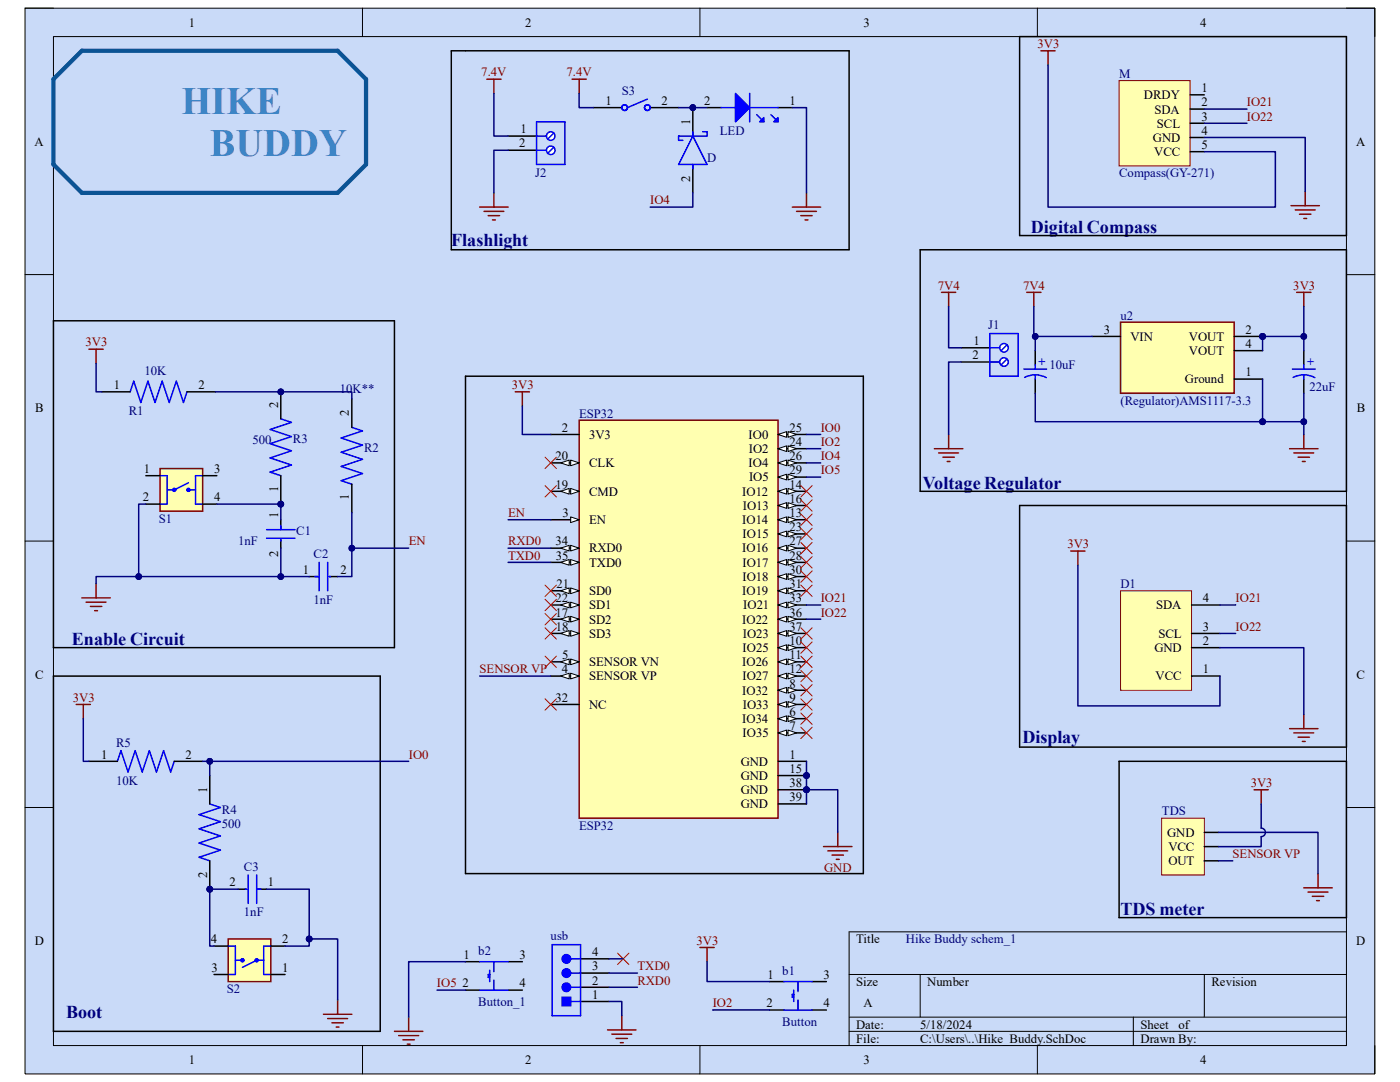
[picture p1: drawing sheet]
<svg xmlns="http://www.w3.org/2000/svg" width="279mm" height="216mm" viewBox="0 0 279 216" stroke-linecap="round" stroke-linejoin="round" font-family="sans-serif">
<path d="M5 1.6h269.4v212.7h-269.4z" fill-rule="evenodd" fill="#c9daf8"/>
<path d="M5 1.6h269.4v212.7h-269.4z" fill="none" stroke="#000" stroke-width=".2"/>
<path d="M10.7 7.3h258v201.3h-258z" fill-rule="evenodd" fill="#c9daf8"/>
<g fill="none" stroke="#000" stroke-width=".2">
<path d="M5 1.6h5.7M10.7 7.3h258v201.3h-258zM72.3 1.6v5.7M139.7 1.6v5.7M207 1.6v5.7M268.7 1.6h5.7v5.7M5 54.8h5.7M268.7 54.8h5.7M5 108h5.7M268.7 108h5.7M5 161.1h5.7M268.7 161.1h5.7"/>
<path d="M169.5 194.4h99.2M183.6 194.4v8.6M240.3 194.4v8.6M268.7 185.9h-99.2v22.7M72.3 208.6v5.7M139.7 208.6v5.7M169.5 203h99.2M169.5 205.8h99.2M207 208.6v5.7M226.2 203v5.6M274.4 208.6v5.7"/>
</g>
<path d="M141.1 21.5h2.8M155.3 21.5h2.8" fill="none" stroke="#000" stroke-width=".3"/>
<path d="M149.6 18.6v5.7M143.9 21.5h2.9M149.6 21.5h5.7" fill="none" stroke="#00f" stroke-width=".3"/>
<path d="M146.8 18.6l2.8 2.9-2.8 2.8z" fill="#00f"/>
<path d="M146.8 18.6l2.8 2.9-2.8 2.8zM151 22.9l1.4 1.4M153.9 22.9l1.4 1.4" fill="none" stroke="#00f" stroke-width=".3"/>
<path d="M152.4 23.5v.8h-.8z" fill="#00f"/>
<path d="M152.4 23.5v.8h-.8z" fill="none" stroke="#00f" stroke-width=".3"/>
<path d="M155.3 23.5v.8h-.9z" fill="#00f"/>
<path d="M155.3 23.5v.8h-.9zM156.4 195.9h5.7M158.4 197.6v2.2M158.4 198.4h-.3v.6h.3M159.3 195.9v1.9M159.3 199.5v2M156.4 201.5h5.7" fill="none" stroke="#00f" stroke-width=".3"/>
<path d="M153.6 195.9h2.8M162.1 195.9h2.8M153.6 201.5h2.8M162.1 201.5h2.8" fill="none" stroke="#000" stroke-width=".3"/>
<path d="M223.6 117.9h14.2v19.8h-14.2z" fill-rule="evenodd" fill="#ffffb0"/>
<path d="M223.6 117.9h14.2v19.8h-14.2z" fill="none" stroke="#800000" stroke-width=".2"/>
<path d="M237.8 134.9h5.7M237.8 126.4h5.7M237.8 120.7h5.7M237.8 129.2h5.7" fill="none" stroke="#000" stroke-width=".3"/>
<path d="M223.3 16.1h14.2v17h-14.2z" fill-rule="evenodd" fill="#ffffb0"/>
<path d="M223.3 16.1h14.2v17h-14.2z" fill="none" stroke="#800000" stroke-width=".2"/>
<path d="M237.5 18.9h2.8M237.5 21.8h2.8M237.5 24.6h2.8M237.5 27.4h2.8M237.5 30.3h2.8M92.9 191.9h2.8M92.9 197.6h2.8M101.4 191.9h2.8M101.4 197.6h2.8" fill="none" stroke="#000" stroke-width=".3"/>
<path d="M95.7 191.9h5.7M95.7 197.6h5.7M97.7 193.6v2.3M97.7 194.4h-.3v.6h.3M98.6 191.9v2M98.6 195.6v2" fill="none" stroke="#00f" stroke-width=".3"/>
<path d="M260.5 38.2v2.8M257.7 41h5.6M258.5 41.9h4M259.3 42.7h2.3M260.2 43.6h.6" fill="none" stroke="#800000" stroke-width=".3"/>
<circle cx="252" cy="67.1" r=".57" fill="#000080"/>
<circle cx="252" cy="67.1" r=".57" fill="none" stroke="#000080" stroke-width=".2"/>
<path d="M223.6 64.3h22.7v14.2h-22.7z" fill-rule="evenodd" fill="#ffffb0"/>
<path d="M223.6 64.3h22.7v14.2h-22.7z" fill="none" stroke="#800000" stroke-width=".3"/>
<path d="M218 67.1h5.6M246.3 67.1h5.7" fill="none" stroke="#000" stroke-width=".3"/>
<circle cx="252" cy="67.1" r=".57" fill="#000080"/>
<circle cx="252" cy="67.1" r=".57" fill="none" stroke="#000080" stroke-width=".2"/>
<path d="M20.3 78.2h5.7M37.3 78.2h5.7M70.2 79.6v5.7M206.6 70v2.8M206.6 75.6v2.9M246.3 70h5.7M246.3 75.6h5.7M260.2 70v2.8M260.2 75.6v2.9M70.2 96.6v5.7" fill="none" stroke="#000" stroke-width=".3"/>
<path d="M26 78.2l.7-2.1 1.4 4.2 1.4-4.2 1.4 4.2 1.5-4.2 1.4 4.2 1.4-4.2 1.4 4.2 .7-2.1M204.3 73.6h4.6M204.5 75.3a4.5 4.5 0 0 1 4.3 .1M206.6 72.8v.8M206.6 74.8v.8M257.9 73.6h4.6M258.1 75.3a4.5 4.5 0 0 1 4.3 .1M260.2 72.8v.8M260.2 74.8v.8M70.2 85.3l2.1 .7-4.2 1.4 4.2 1.4-4.2 1.4 4.2 1.5-4.2 1.4 4.2 1.4-4.2 1.4 2.1 .7" fill="none" stroke="#00f" stroke-width=".3"/>
<circle cx="56" cy="100.6" r=".57" fill="#000080"/>
<circle cx="56" cy="100.6" r=".57" fill="none" stroke="#000080" stroke-width=".2"/>
<path d="M53.9 85.7l4.3 1.4-4.3 1.4 4.3 1.5-4.3 1.4 4.3 1.4-4.3 1.4 2.1 .7M56 83.6l2.2 .7-4.3 1.4" fill="none" stroke="#00f" stroke-width=".3"/>
<path d="M56 94.9v5.7" fill="none" stroke="#000" stroke-width=".3"/>
<circle cx="56" cy="100.6" r=".57" fill="#000080"/>
<circle cx="56" cy="100.6" r=".57" fill="none" stroke="#000080" stroke-width=".2"/>
<path d="M56 77.9v5.7" fill="none" stroke="#000" stroke-width=".3"/>
<circle cx="41.9" cy="177.4" r=".57" fill="#000080"/>
<circle cx="41.9" cy="177.4" r=".57" fill="none" stroke="#000080" stroke-width=".2"/>
<path d="M41.9 160.4l2.1 .7-4.3 1.4 4.3 1.5-4.3 1.4 4.3 1.4-4.3 1.4 4.3 1.4-4.3 1.5 2.2 .7" fill="none" stroke="#00f" stroke-width=".3"/>
<path d="M41.9 154.7v5.7M41.9 171.8v5.6" fill="none" stroke="#000" stroke-width=".3"/>
<circle cx="41.9" cy="177.4" r=".57" fill="#000080"/>
<circle cx="41.9" cy="177.4" r=".57" fill="none" stroke="#000080" stroke-width=".2"/>
<path d="M23.4 151.9l.7-2.1 1.5 4.2 1.4-4.2 1.4 4.2 1.4-4.2 1.4 4.2 1.4-4.2 1.5 4.2 .7-2.1" fill="none" stroke="#00f" stroke-width=".3"/>
<path d="M17.8 151.9h5.6M34.8 151.9h5.6" fill="none" stroke="#000" stroke-width=".3"/>
<path d="M31.9 93.5h8.5v8.5h-8.5z" fill-rule="evenodd" fill="#ffffb0"/>
<path d="M31.9 93.5h8.5v8.5h-8.5z" fill="none" stroke="#800000" stroke-width=".3"/>
<g fill="none" stroke="#00f" stroke-width=".3">
<path d="M31.9 94.9h1.5v5.7h-1.5M37.6 96.3l-2.8 1.5h-1.4M37.6 97.8h1.4M40.4 94.9h-1.4v5.7h1.4"/>
<circle cx="34.8" cy="97.8" r=".28"/>
<circle cx="37.6" cy="97.8" r=".28"/>
</g>
<path d="M29.1 94.9h2.8M40.4 94.9h2.9M29.1 100.6h2.8M40.4 100.6h2.9" fill="none" stroke="#000" stroke-width=".3"/>
<path d="M45.6 187.4h8.4v8.5h-8.4z" fill-rule="evenodd" fill="#ffffb0"/>
<path d="M45.6 187.4h8.4v8.5h-8.4z" fill="none" stroke="#800000" stroke-width=".3"/>
<g fill="none" stroke="#00f" stroke-width=".3">
<path d="M129.2 19.8l-4 1.7M45.6 188.8h1.4v5.6h-1.4M47 191.6h1.4M52.6 191.6h-1.4l-2.8 1.4M54 188.8h-1.4v5.6h1.4"/>
<circle cx="124.7" cy="21.5" r=".57"/>
<circle cx="129.2" cy="21.5" r=".57"/>
<circle cx="48.4" cy="191.6" r=".28"/>
<circle cx="51.2" cy="191.6" r=".28"/>
</g>
<path d="M118.4 21.5h5.7M129.8 21.5h5.6M191.9 69.4h5.6M191.9 72.2h5.6M42.7 194.4h2.9M42.7 188.8h2.9M54 194.4h2.9M54 188.8h2.9" fill="none" stroke="#000" stroke-width=".3"/>
<circle cx="200.4" cy="69.4" r=".85" fill="#fff"/>
<g fill="none" stroke="#00f" stroke-width=".3">
<path d="M201 68.8l-1.2 1.2"/>
<circle cx="200.4" cy="69.4" r=".85"/>
</g>
<circle cx="200.4" cy="72.2" r=".85" fill="#fff"/>
<g fill="none" stroke="#00f" stroke-width=".3">
<path d="M197.5 69.4h2M197.5 72.2h2M197.5 66.6h5.7v8.5h-5.7zM201 71.6l-1.2 1.2"/>
<circle cx="200.4" cy="72.2" r=".85"/>
</g>
<path d="M186.5 89.5h5.7M187.3 90.4h4M188.2 91.2h2.2M189 92.1h.6M189.3 86.7v2.8" fill="none" stroke="#800000" stroke-width=".3"/>
<path d="M101.4 27.1h5.7M101.4 30h5.7" fill="none" stroke="#000" stroke-width=".3"/>
<circle cx="109.9" cy="27.2" r=".85" fill="#fff"/>
<g fill="none" stroke="#00f" stroke-width=".3">
<path d="M110.5 26.5l-1.2 1.2"/>
<circle cx="109.9" cy="27.2" r=".85"/>
</g>
<circle cx="109.9" cy="30" r=".85" fill="#fff"/>
<g fill="none" stroke="#00f" stroke-width=".3">
<path d="M107.1 27.1h2M107.1 30h2M107.1 24.3h5.6v8.5h-5.6zM110.5 29.4l-1.2 1.2M113.9 194.2h2"/>
<circle cx="109.9" cy="30" r=".85"/>
</g>
<path d="M115.9 199.8h5.6M115.9 197h5.6M115.9 194.2h5.6" fill="none" stroke="#000" stroke-width=".3"/>
<circle cx="113" cy="194.2" r=".85" fill="#00f"/>
<g fill="none" stroke="#00f" stroke-width=".3">
<path d="M113.9 197h2"/>
<circle cx="113" cy="194.2" r=".85"/>
</g>
<circle cx="113" cy="197" r=".85" fill="#00f"/>
<g fill="none" stroke="#00f" stroke-width=".3">
<path d="M113.9 199.8h2M113.9 191.3h2"/>
<circle cx="113" cy="197" r=".85"/>
</g>
<path d="M115.9 191.3h5.6" fill="none" stroke="#000" stroke-width=".3"/>
<circle cx="113" cy="191.3" r=".85" fill="#00f"/>
<circle cx="113" cy="191.3" r=".85" fill="none" stroke="#00f" stroke-width=".3"/>
<path d="M112.2 199h1.7v1.7h-1.7z" fill-rule="evenodd" fill="#00f"/>
<path d="M110.2 188.5h5.7v14.2h-5.7zM112.2 199h1.7v1.7h-1.7z" fill="none" stroke="#00f" stroke-width=".3"/>
<path d="M231.8 163.3h8.5v11.3h-8.5z" fill-rule="evenodd" fill="#ffffb0"/>
<path d="M231.8 163.3h8.5v11.3h-8.5z" fill="none" stroke="#800000" stroke-width=".2"/>
<path d="M240.3 166.1h2.9M240.3 168.9h2.9M240.3 171.8h2.9" fill="none" stroke="#000" stroke-width=".3"/>
<circle cx="161" cy="154.7" r=".57" fill="#000080"/>
<circle cx="161" cy="154.7" r=".57" fill="none" stroke="#000080" stroke-width=".2"/>
<circle cx="161" cy="157.6" r=".57" fill="#000080"/>
<circle cx="161" cy="157.6" r=".57" fill="none" stroke="#000080" stroke-width=".2"/>
<path d="M115.6 83.9h39.7v79.4h-39.7z" fill-rule="evenodd" fill="#ffffb0"/>
<path d="M115.6 83.9h39.7v79.4h-39.7z" fill="none" stroke="#800000" stroke-width=".3"/>
<path d="M109.9 86.7h5.7M109.9 132.1h5.7" fill="none" stroke="#000" stroke-width=".3"/>
<path d="M113.9 131.5l1.7 .6-1.7 .5z" fill="#f8fcff"/>
<path d="M113.9 131.5l1.7 .6-1.7 .5z" fill="none" stroke="#000" stroke-width=".2"/>
<path d="M111.9 132.1l1.7-.6v1.1z" fill="#f8fcff"/>
<path d="M111.9 132.1l1.7-.6v1.1z" fill="none" stroke="#000" stroke-width=".2"/>
<path d="M109.9 134.9h5.7" fill="none" stroke="#000" stroke-width=".3"/>
<path d="M113.9 134.3l1.7 .6-1.7 .6z" fill="#f8fcff"/>
<path d="M113.9 134.3l1.7 .6-1.7 .6z" fill="none" stroke="#000" stroke-width=".2"/>
<path d="M111.9 134.9l1.7-.6v1.2z" fill="#f8fcff"/>
<path d="M111.9 134.9l1.7-.6v1.2z" fill="none" stroke="#000" stroke-width=".2"/>
<path d="M155.3 86.7h5.7" fill="none" stroke="#000" stroke-width=".3"/>
<path d="M155.3 86.7l1.7-.6v1.2z" fill="#f8fcff"/>
<path d="M155.3 86.7l1.7-.6v1.2z" fill="none" stroke="#000" stroke-width=".2"/>
<path d="M157.3 86.1l1.7 .6-1.7 .6z" fill="#f8fcff"/>
<path d="M157.3 86.1l1.7 .6-1.7 .6z" fill="none" stroke="#000" stroke-width=".2"/>
<path d="M155.3 89.5h5.7" fill="none" stroke="#000" stroke-width=".3"/>
<path d="M155.3 89.5l1.7-.5v1.1z" fill="#f8fcff"/>
<path d="M155.3 89.5l1.7-.5v1.1z" fill="none" stroke="#000" stroke-width=".2"/>
<path d="M157.3 89l1.7 .5-1.7 .6z" fill="#f8fcff"/>
<path d="M157.3 89l1.7 .5-1.7 .6z" fill="none" stroke="#000" stroke-width=".2"/>
<path d="M155.3 92.4h5.7" fill="none" stroke="#000" stroke-width=".3"/>
<path d="M155.3 92.4l1.7-.6v1.1z" fill="#f8fcff"/>
<path d="M155.3 92.4l1.7-.6v1.1z" fill="none" stroke="#000" stroke-width=".2"/>
<path d="M157.3 91.8l1.7 .6-1.7 .5z" fill="#f8fcff"/>
<path d="M157.3 91.8l1.7 .6-1.7 .5z" fill="none" stroke="#000" stroke-width=".2"/>
<path d="M155.3 95.2h5.7" fill="none" stroke="#000" stroke-width=".3"/>
<path d="M155.3 95.2l1.7-.6v1.2z" fill="#f8fcff"/>
<path d="M155.3 95.2l1.7-.6v1.2z" fill="none" stroke="#000" stroke-width=".2"/>
<path d="M157.3 94.6l1.7 .6-1.7 .6z" fill="#f8fcff"/>
<path d="M157.3 94.6l1.7 .6-1.7 .6z" fill="none" stroke="#000" stroke-width=".2"/>
<path d="M155.3 98h5.7" fill="none" stroke="#000" stroke-width=".3"/>
<path d="M155.3 98l1.7-.5v1.1z" fill="#f8fcff"/>
<path d="M155.3 98l1.7-.5v1.1z" fill="none" stroke="#000" stroke-width=".2"/>
<path d="M157.3 97.5l1.7 .5-1.7 .6z" fill="#f8fcff"/>
<path d="M157.3 97.5l1.7 .5-1.7 .6z" fill="none" stroke="#000" stroke-width=".2"/>
<path d="M155.3 100.9h5.7" fill="none" stroke="#000" stroke-width=".3"/>
<path d="M155.3 100.9l1.7-.6v1.1z" fill="#f8fcff"/>
<path d="M155.3 100.9l1.7-.6v1.1z" fill="none" stroke="#000" stroke-width=".2"/>
<path d="M157.3 100.3l1.7 .6-1.7 .5z" fill="#f8fcff"/>
<path d="M157.3 100.3l1.7 .6-1.7 .5z" fill="none" stroke="#000" stroke-width=".2"/>
<path d="M155.3 103.7h5.7" fill="none" stroke="#000" stroke-width=".3"/>
<path d="M155.3 103.7l1.7-.6v1.2z" fill="#f8fcff"/>
<path d="M155.3 103.7l1.7-.6v1.2z" fill="none" stroke="#000" stroke-width=".2"/>
<path d="M157.3 103.1l1.7 .6-1.7 .6z" fill="#f8fcff"/>
<path d="M157.3 103.1l1.7 .6-1.7 .6z" fill="none" stroke="#000" stroke-width=".2"/>
<path d="M155.3 106.5h5.7" fill="none" stroke="#000" stroke-width=".3"/>
<path d="M155.3 106.5l1.7-.5v1.1z" fill="#f8fcff"/>
<path d="M155.3 106.5l1.7-.5v1.1z" fill="none" stroke="#000" stroke-width=".2"/>
<path d="M157.3 106l1.7 .5-1.7 .6z" fill="#f8fcff"/>
<path d="M157.3 106l1.7 .5-1.7 .6z" fill="none" stroke="#000" stroke-width=".2"/>
<path d="M155.3 109.4h5.7" fill="none" stroke="#000" stroke-width=".3"/>
<path d="M155.3 109.4l1.7-.6v1.1z" fill="#f8fcff"/>
<path d="M155.3 109.4l1.7-.6v1.1z" fill="none" stroke="#000" stroke-width=".2"/>
<path d="M157.3 108.8l1.7 .6-1.7 .5z" fill="#f8fcff"/>
<path d="M157.3 108.8l1.7 .6-1.7 .5z" fill="none" stroke="#000" stroke-width=".2"/>
<path d="M155.3 112.2h5.7" fill="none" stroke="#000" stroke-width=".3"/>
<path d="M155.3 112.2l1.7-.6v1.2z" fill="#f8fcff"/>
<path d="M155.3 112.2l1.7-.6v1.2z" fill="none" stroke="#000" stroke-width=".2"/>
<path d="M157.3 111.6l1.7 .6-1.7 .6z" fill="#f8fcff"/>
<path d="M157.3 111.6l1.7 .6-1.7 .6z" fill="none" stroke="#000" stroke-width=".2"/>
<path d="M155.3 115.1h5.7" fill="none" stroke="#000" stroke-width=".3"/>
<path d="M155.3 115.1l1.7-.6v1.1z" fill="#f8fcff"/>
<path d="M155.3 115.1l1.7-.6v1.1z" fill="none" stroke="#000" stroke-width=".2"/>
<path d="M157.3 114.5l1.7 .6-1.7 .5z" fill="#f8fcff"/>
<path d="M157.3 114.5l1.7 .6-1.7 .5z" fill="none" stroke="#000" stroke-width=".2"/>
<path d="M155.3 117.9h5.7" fill="none" stroke="#000" stroke-width=".3"/>
<path d="M155.3 117.9l1.7-.6v1.2z" fill="#f8fcff"/>
<path d="M155.3 117.9l1.7-.6v1.2z" fill="none" stroke="#000" stroke-width=".2"/>
<path d="M157.3 117.3l1.7 .6-1.7 .6z" fill="#f8fcff"/>
<path d="M157.3 117.3l1.7 .6-1.7 .6z" fill="none" stroke="#000" stroke-width=".2"/>
<path d="M155.3 120.7h5.7" fill="none" stroke="#000" stroke-width=".3"/>
<path d="M155.3 120.7l1.7-.5v1.1z" fill="#f8fcff"/>
<path d="M155.3 120.7l1.7-.5v1.1z" fill="none" stroke="#000" stroke-width=".2"/>
<path d="M157.3 120.2l1.7 .5-1.7 .6z" fill="#f8fcff"/>
<path d="M157.3 120.2l1.7 .5-1.7 .6z" fill="none" stroke="#000" stroke-width=".2"/>
<path d="M155.3 123.6h5.7" fill="none" stroke="#000" stroke-width=".3"/>
<path d="M155.3 123.6l1.7-.6v1.1z" fill="#f8fcff"/>
<path d="M155.3 123.6l1.7-.6v1.1z" fill="none" stroke="#000" stroke-width=".2"/>
<path d="M157.3 123l1.7 .6-1.7 .5z" fill="#f8fcff"/>
<path d="M157.3 123l1.7 .6-1.7 .5z" fill="none" stroke="#000" stroke-width=".2"/>
<path d="M155.3 126.4h5.7" fill="none" stroke="#000" stroke-width=".3"/>
<path d="M155.3 126.4l1.7-.6v1.2z" fill="#f8fcff"/>
<path d="M155.3 126.4l1.7-.6v1.2z" fill="none" stroke="#000" stroke-width=".2"/>
<path d="M157.3 125.8l1.7 .6-1.7 .6z" fill="#f8fcff"/>
<path d="M157.3 125.8l1.7 .6-1.7 .6z" fill="none" stroke="#000" stroke-width=".2"/>
<path d="M155.3 129.2h5.7" fill="none" stroke="#000" stroke-width=".3"/>
<path d="M155.3 129.2l1.7-.5v1.1z" fill="#f8fcff"/>
<path d="M155.3 129.2l1.7-.5v1.1z" fill="none" stroke="#000" stroke-width=".2"/>
<path d="M157.3 128.7l1.7 .5-1.7 .6z" fill="#f8fcff"/>
<path d="M157.3 128.7l1.7 .5-1.7 .6z" fill="none" stroke="#000" stroke-width=".2"/>
<path d="M155.3 132.1h5.7" fill="none" stroke="#000" stroke-width=".3"/>
<path d="M155.3 132.1l1.7-.6v1.1z" fill="#f8fcff"/>
<path d="M155.3 132.1l1.7-.6v1.1z" fill="none" stroke="#000" stroke-width=".2"/>
<path d="M157.3 131.5l1.7 .6-1.7 .5z" fill="#f8fcff"/>
<path d="M157.3 131.5l1.7 .6-1.7 .5z" fill="none" stroke="#000" stroke-width=".2"/>
<path d="M155.3 134.9h5.7" fill="none" stroke="#000" stroke-width=".3"/>
<path d="M155.3 134.9l1.7-.6v1.2z" fill="#f8fcff"/>
<path d="M155.3 134.9l1.7-.6v1.2z" fill="none" stroke="#000" stroke-width=".2"/>
<path d="M157.3 134.3l1.7 .6-1.7 .6z" fill="#f8fcff"/>
<path d="M157.3 134.3l1.7 .6-1.7 .6z" fill="none" stroke="#000" stroke-width=".2"/>
<path d="M155.3 137.7h5.7" fill="none" stroke="#000" stroke-width=".3"/>
<path d="M155.3 137.7l1.7-.5v1.1z" fill="#f8fcff"/>
<path d="M155.3 137.7l1.7-.5v1.1z" fill="none" stroke="#000" stroke-width=".2"/>
<path d="M157.3 137.2l1.7 .5-1.7 .6z" fill="#f8fcff"/>
<path d="M157.3 137.2l1.7 .5-1.7 .6z" fill="none" stroke="#000" stroke-width=".2"/>
<path d="M155.3 140.6h5.7" fill="none" stroke="#000" stroke-width=".3"/>
<path d="M155.3 140.6l1.7-.6v1.1z" fill="#f8fcff"/>
<path d="M155.3 140.6l1.7-.6v1.1z" fill="none" stroke="#000" stroke-width=".2"/>
<path d="M157.3 140l1.7 .6-1.7 .5z" fill="#f8fcff"/>
<path d="M157.3 140l1.7 .6-1.7 .5z" fill="none" stroke="#000" stroke-width=".2"/>
<path d="M155.3 143.4h5.7" fill="none" stroke="#000" stroke-width=".3"/>
<path d="M155.3 143.4l1.7-.6v1.2z" fill="#f8fcff"/>
<path d="M155.3 143.4l1.7-.6v1.2z" fill="none" stroke="#000" stroke-width=".2"/>
<path d="M157.3 142.8l1.7 .6-1.7 .6z" fill="#f8fcff"/>
<path d="M157.3 142.8l1.7 .6-1.7 .6z" fill="none" stroke="#000" stroke-width=".2"/>
<path d="M155.3 146.2h5.7" fill="none" stroke="#000" stroke-width=".3"/>
<path d="M155.3 146.2l1.7-.5v1.1z" fill="#f8fcff"/>
<path d="M155.3 146.2l1.7-.5v1.1z" fill="none" stroke="#000" stroke-width=".2"/>
<path d="M157.3 145.7l1.7 .5-1.7 .6z" fill="#f8fcff"/>
<path d="M157.3 145.7l1.7 .5-1.7 .6z" fill="none" stroke="#000" stroke-width=".2"/>
<path d="M109.9 92.4h5.7" fill="none" stroke="#000" stroke-width=".3"/>
<path d="M113.9 91.8l1.7 .6-1.7 .5z" fill="#f8fcff"/>
<path d="M113.9 91.8l1.7 .6-1.7 .5z" fill="none" stroke="#000" stroke-width=".2"/>
<path d="M111.9 92.4l1.7-.6v1.1z" fill="#f8fcff"/>
<path d="M111.9 92.4l1.7-.6v1.1z" fill="none" stroke="#000" stroke-width=".2"/>
<path d="M109.9 98h5.7" fill="none" stroke="#000" stroke-width=".3"/>
<path d="M113.9 97.5l1.7 .5-1.7 .6z" fill="#f8fcff"/>
<path d="M113.9 97.5l1.7 .5-1.7 .6z" fill="none" stroke="#000" stroke-width=".2"/>
<path d="M111.9 98l1.7-.5v1.1z" fill="#f8fcff"/>
<path d="M111.9 98l1.7-.5v1.1z" fill="none" stroke="#000" stroke-width=".2"/>
<path d="M109.9 103.7h5.7" fill="none" stroke="#000" stroke-width=".3"/>
<path d="M113.9 103.1l1.7 .6-1.7 .6z" fill="#f8fcff"/>
<path d="M113.9 103.1l1.7 .6-1.7 .6z" fill="none" stroke="#000" stroke-width=".2"/>
<path d="M109.9 109.4h5.7M109.9 140.6h5.7" fill="none" stroke="#000" stroke-width=".3"/>
<path d="M113.9 108.8l1.7 .6-1.7 .5z" fill="#f8fcff"/>
<path d="M113.9 108.8l1.7 .6-1.7 .5z" fill="none" stroke="#000" stroke-width=".2"/>
<path d="M111.9 109.4l1.7-.6v1.1z" fill="#f8fcff"/>
<path d="M111.9 109.4l1.7-.6v1.1z" fill="none" stroke="#000" stroke-width=".2"/>
<path d="M109.9 112.2h5.7" fill="none" stroke="#000" stroke-width=".3"/>
<path d="M113.9 111.6l1.7 .6-1.7 .6z" fill="#f8fcff"/>
<path d="M113.9 111.6l1.7 .6-1.7 .6z" fill="none" stroke="#000" stroke-width=".2"/>
<path d="M111.9 112.2l1.7-.6v1.2z" fill="#f8fcff"/>
<path d="M111.9 112.2l1.7-.6v1.2z" fill="none" stroke="#000" stroke-width=".2"/>
<path d="M109.9 117.9h5.7" fill="none" stroke="#000" stroke-width=".3"/>
<path d="M113.9 117.3l1.7 .6-1.7 .6z" fill="#f8fcff"/>
<path d="M113.9 117.3l1.7 .6-1.7 .6z" fill="none" stroke="#000" stroke-width=".2"/>
<path d="M111.9 117.9l1.7-.6v1.2z" fill="#f8fcff"/>
<path d="M111.9 117.9l1.7-.6v1.2z" fill="none" stroke="#000" stroke-width=".2"/>
<path d="M109.9 120.7h5.7" fill="none" stroke="#000" stroke-width=".3"/>
<path d="M113.9 120.2l1.7 .5-1.7 .6z" fill="#f8fcff"/>
<path d="M113.9 120.2l1.7 .5-1.7 .6z" fill="none" stroke="#000" stroke-width=".2"/>
<path d="M111.9 120.7l1.7-.5v1.1z" fill="#f8fcff"/>
<path d="M111.9 120.7l1.7-.5v1.1z" fill="none" stroke="#000" stroke-width=".2"/>
<path d="M109.9 123.6h5.7" fill="none" stroke="#000" stroke-width=".3"/>
<path d="M113.9 123l1.7 .6-1.7 .5z" fill="#f8fcff"/>
<path d="M113.9 123l1.7 .6-1.7 .5z" fill="none" stroke="#000" stroke-width=".2"/>
<path d="M111.9 123.6l1.7-.6v1.1z" fill="#f8fcff"/>
<path d="M111.9 123.6l1.7-.6v1.1z" fill="none" stroke="#000" stroke-width=".2"/>
<path d="M109.9 126.4h5.7" fill="none" stroke="#000" stroke-width=".3"/>
<path d="M113.9 125.8l1.7 .6-1.7 .6z" fill="#f8fcff"/>
<path d="M113.9 125.8l1.7 .6-1.7 .6z" fill="none" stroke="#000" stroke-width=".2"/>
<path d="M111.9 126.4l1.7-.6v1.2z" fill="#f8fcff"/>
<path d="M111.9 126.4l1.7-.6v1.2z" fill="none" stroke="#000" stroke-width=".2"/>
<path d="M155.3 151.9h5.7M155.3 154.7h5.7" fill="none" stroke="#000" stroke-width=".3"/>
<circle cx="161" cy="154.7" r=".57" fill="#000080"/>
<circle cx="161" cy="154.7" r=".57" fill="none" stroke="#000080" stroke-width=".2"/>
<path d="M155.3 157.6h5.7" fill="none" stroke="#000" stroke-width=".3"/>
<circle cx="161" cy="157.6" r=".57" fill="#000080"/>
<circle cx="161" cy="157.6" r=".57" fill="none" stroke="#000080" stroke-width=".2"/>
<path d="M92.9 75.1h79.4v99.2h-79.4zM56 103.7v2M56 107.7v1.7M61.7 115.1h2M65.7 115.1h1.7M47.5 177.4h1.7M51.2 177.4h2M155.3 160.4h5.7" fill="none" stroke="#000" stroke-width=".3"/>
<g fill="none" stroke="#800000" stroke-width=".3">
<path d="M97.1 15.8h2.9M98.6 15.8v2.8M114.2 15.8h2.8M115.6 15.8v2.8M207.7 10.1h2.9M209.2 10.1v2.9M98.6 38.5v2.8M161 38.5v2.8M95.7 41.3h5.7M96.6 42.2h4M97.4 43h2.3M98.3 43.9h.6"/>
<path d="M158.1 41.3h5.7M159 42.2h3.9M159.8 43h2.3M160.7 43.9h.5M187.9 58.3h2.8M189.3 58.3v2.9M204.9 58.3h2.8M206.3 58.3v2.9M258.8 58.3h2.8M260.2 58.3v2.9M17.8 69.7h2.8M19.2 69.7v2.8"/>
<path d="M102.8 78.2h2.9M104.2 78.2v2.8M257.4 89.5h5.6M258.2 90.4h4M259.1 91.2h2.2M259.9 92.1h.6M260.2 86.7v2.8M16.3 119.3h5.7M19.2 116.5v2.8M213.7 110h2.8M215.1 110v2.8M17.2 120.2h4"/>
<path d="M18 121h2.3M18.9 121.9h.6M15.2 140.6h2.8M16.6 140.6v2.8M250.3 157.6h2.8M251.7 157.6v2.8M257.4 145.4h5.6M258.2 146.2h4M259.1 147.1h2.2M259.9 147.9h.6M260.2 142.6v2.8M164.4 168.9h5.6"/>
<path d="M165.2 169.8h4M166.1 170.6h2.2M166.9 171.5h.6M167.2 166.1v2.8M260.2 177.2h5.7M261 178h4M261.9 178.8h2.3M262.8 179.7h.5M263 174.3v2.9M67.4 199.5v2.9M139.7 189.1h2.8M141.1 189.1v2.8"/>
<path d="M64.5 202.4h5.7M65.4 203.2h4M66.3 204.1h2.2M67.1 204.9h.6M78.7 205.8h5.7M79.6 206.6h3.9M80.4 207.5h2.3M81.3 208.3h.5M81.6 203v2.8M121.3 205.5h5.6M122.1 206.4h4M123 207.2h2.2"/>
<path d="M123.8 208.1h.6M124.1 202.7v2.8"/>
</g>
<g fill="none" stroke="#f00" stroke-width=".2">
<path d="M108.8 91.2l2.2 2.3M108.8 96.9l2.2 2.3M111 91.2l-2.2 2.3M111 96.9l-2.2 2.3M159.8 99.7l2.3 2.3M159.8 96.9l2.3 2.3M162.1 99.7l-2.3 2.3M162.1 96.9l-2.3 2.3M108.8 116.8l2.2 2.2M108.8 119.6l2.2 2.3M111 116.8l-2.2 2.2M111 119.6l-2.2 2.3"/>
<path d="M159.8 116.8l2.3 2.2M159.8 113.9l2.3 2.3M159.8 111.1l2.3 2.2M159.8 108.2l2.3 2.3M159.8 105.4l2.3 2.3M159.8 102.6l2.3 2.2M162.1 116.8l-2.3 2.2M162.1 113.9l-2.3 2.3M162.1 111.1l-2.3 2.2M162.1 108.2l-2.3 2.3M162.1 105.4l-2.3 2.3M162.1 102.6l-2.3 2.2"/>
<path d="M108.8 122.4l2.2 2.3M108.8 125.3l2.2 2.2M108.8 130.9l2.2 2.3M108.8 139.4l2.2 2.3M111 122.4l-2.2 2.3M111 125.3l-2.2 2.2M111 130.9l-2.2 2.3M111 139.4l-2.2 2.3M159.8 139.4l2.3 2.3M159.8 136.6l2.3 2.3M159.8 133.8l2.3 2.2M159.8 130.9l2.3 2.3"/>
<path d="M159.8 128.1l2.3 2.3M159.8 125.3l2.3 2.2M162.1 139.4l-2.3 2.3M162.1 136.6l-2.3 2.3M162.1 133.8l-2.3 2.2M162.1 130.9l-2.3 2.3M162.1 128.1l-2.3 2.3M162.1 125.3l-2.3 2.2M159.8 145.1l2.3 2.3M159.8 142.3l2.3 2.2M162.1 145.1l-2.3 2.3M162.1 142.3l-2.3 2.2"/>
<path d="M123.2 190.2l2.3 2.3M125.5 190.2l-2.3 2.3"/>
</g>
<path d="M53.2 105.7h5.7M53.2 107.4h5.7M56 104.8v.9M56 107.7v.3M62.8 115.1h.9M63.7 112.2v5.7M65.4 112.2v5.7M65.7 115.1h.3M48.9 177.4h.3M49.5 174.6v5.7M51.2 174.6v5.7M51.2 177.4h.9" fill="none" stroke="#00f" stroke-width=".3"/>
<circle cx="138.3" cy="21.5" r=".57" fill="#000080"/>
<circle cx="138.3" cy="21.5" r=".57" fill="none" stroke="#000080" stroke-width=".2"/>
<path d="M138.3 21.5v5.6M138.3 32.8v5.7" fill="none" stroke="#000" stroke-width=".3"/>
<circle cx="138.3" cy="21.5" r=".57" fill="#000080"/>
<circle cx="138.3" cy="21.5" r=".57" fill="none" stroke="#000080" stroke-width=".2"/>
<path d="M138.3 27.1l2.8 5.7h-5.7zM138.3 26.3v.8M138.3 32.8v.9M140.3 26.3h.8v.8h-5.7v.9h.9" fill="none" stroke="#00f" stroke-width=".3"/>
<path d="M90.1 10.1h79.4v39.7h-79.4zM203.5 7.3h65.2v39.7h-65.2zM183.6 49.8h85.1v48.2h-85.1zM10.7 64h68v65.2h-68zM203.5 100.9h65.2v48.2h-65.2zM10.7 134.9h65.2v70.9h-65.2z" fill="none" stroke="#000" stroke-width=".3"/>
<path d="M10.7 15.8l5.6-5.7h51.1l5.6 5.7v17l-5.6 5.7h-51.1l-5.6-5.7z" fill="none" stroke="#0b5394" stroke-width=".85"/>
<path d="M252 67.1h8.2v2.9" fill="none" stroke="#000080" stroke-width=".3"/>
<circle cx="252" cy="67.1" r=".57" fill="#000080"/>
<circle cx="252" cy="67.1" r=".57" fill="none" stroke="#000080" stroke-width=".2"/>
<circle cx="260.2" cy="67.1" r=".57" fill="#000080"/>
<circle cx="260.2" cy="67.1" r=".57" fill="none" stroke="#000080" stroke-width=".2"/>
<path d="M240.3 24.6h8.6M252 67.1v2.9" fill="none" stroke="#000080" stroke-width=".3"/>
<circle cx="252" cy="67.1" r=".57" fill="#000080"/>
<circle cx="252" cy="67.1" r=".57" fill="none" stroke="#000080" stroke-width=".2"/>
<path d="M206.6 78.5v5.6h45.4" fill="none" stroke="#000080" stroke-width=".3"/>
<circle cx="252" cy="84.1" r=".57" fill="#000080"/>
<circle cx="252" cy="84.1" r=".57" fill="none" stroke="#000080" stroke-width=".2"/>
<path d="M252 75.6v8.5" fill="none" stroke="#000080" stroke-width=".3"/>
<circle cx="252" cy="84.1" r=".57" fill="#000080"/>
<circle cx="252" cy="84.1" r=".57" fill="none" stroke="#000080" stroke-width=".2"/>
<path d="M206.6 67.1v2.9" fill="none" stroke="#000080" stroke-width=".3"/>
<circle cx="206.6" cy="67.1" r=".57" fill="#000080"/>
<circle cx="206.6" cy="67.1" r=".57" fill="none" stroke="#000080" stroke-width=".2"/>
<path d="M240.3 27.4h20.2v10.8M240.3 21.8h8.6M206.3 61.2v5.9h11.7M161 120.7h2.8M243.5 129.2h16.7v13.4M243.2 166.1h19.8v8.2M243.2 171.8h2.8M251.7 160.4v4.8a.85 .85 0 0 1 .8 .9 .85 .85 0 0 1-.8 .8v2h-8.5M141.1 191.9v4h12.5M142.2 201.5h11.4" fill="none" stroke="#000080" stroke-width=".3"/>
<circle cx="206.6" cy="67.1" r=".57" fill="#000080"/>
<circle cx="206.6" cy="67.1" r=".57" fill="none" stroke="#000080" stroke-width=".2"/>
<path d="M98.6 18.6v8.5h2.8M115.6 18.6v2.9h2.8M101.4 30h-2.8v8.5M61.7 187.4h5.7v12.1" fill="none" stroke="#000080" stroke-width=".3"/>
<circle cx="61.7" cy="187.4" r=".57" fill="#000080"/>
<circle cx="61.7" cy="187.4" r=".57" fill="none" stroke="#000080" stroke-width=".2"/>
<path d="M209.2 13v28.3h45.3v-11h-14.2M161 92.4h2.8M43.3 100.6h12.7v3.1M161 123.6h2.8M92.9 191.9h-11.3v11.1" fill="none" stroke="#000080" stroke-width=".3"/>
<circle cx="56" cy="100.6" r=".57" fill="#000080"/>
<circle cx="56" cy="100.6" r=".57" fill="none" stroke="#000080" stroke-width=".2"/>
<path d="M53.2 177.4h8.5v10" fill="none" stroke="#000080" stroke-width=".3"/>
<circle cx="61.7" cy="187.4" r=".57" fill="#000080"/>
<circle cx="61.7" cy="187.4" r=".57" fill="none" stroke="#000080" stroke-width=".2"/>
<path d="M61.7 187.4v1.4h-4.8" fill="none" stroke="#000080" stroke-width=".3"/>
<circle cx="61.7" cy="187.4" r=".57" fill="#000080"/>
<circle cx="61.7" cy="187.4" r=".57" fill="none" stroke="#000080" stroke-width=".2"/>
<g fill="none" stroke="#000080" stroke-width=".3">
<path d="M19.2 72.5v5.7h1.1M189.3 61.2v8.2h2.6M191.9 72.2h-2.6v14.5M104.2 81v5.7h5.7M56 109.4v5.7M101.4 103.7h8.5M215.1 112.8v28.1h28.4v-6M243.5 126.4h3.1M246.6 120.7h-3.1M16.6 143.4v8.5h1.2M87.2 197.6h5.7M121.5 199.8h2.6v2.9"/>
<path d="M121.5 191.3h2.9"/>
</g>
<circle cx="56" cy="115.1" r=".57" fill="#000080"/>
<circle cx="56" cy="115.1" r=".57" fill="none" stroke="#000080" stroke-width=".2"/>
<path d="M56 77.9v.3" fill="none" stroke="#000080" stroke-width=".3"/>
<circle cx="56" cy="78.2" r=".57" fill="#000080"/>
<circle cx="56" cy="78.2" r=".57" fill="none" stroke="#000080" stroke-width=".2"/>
<path d="M43 78.2h27.2v1.4" fill="none" stroke="#000080" stroke-width=".3"/>
<circle cx="56" cy="78.2" r=".57" fill="#000080"/>
<circle cx="56" cy="78.2" r=".57" fill="none" stroke="#000080" stroke-width=".2"/>
<path d="M40.4 151.9h1.5v2.8" fill="none" stroke="#000080" stroke-width=".3"/>
<circle cx="41.9" cy="151.9" r=".57" fill="#000080"/>
<circle cx="41.9" cy="151.9" r=".57" fill="none" stroke="#000080" stroke-width=".2"/>
<path d="M41.9 151.9h39.7" fill="none" stroke="#000080" stroke-width=".3"/>
<circle cx="41.9" cy="151.9" r=".57" fill="#000080"/>
<circle cx="41.9" cy="151.9" r=".57" fill="none" stroke="#000080" stroke-width=".2"/>
<path d="M47.5 177.4h-5.6v11.4h.8" fill="none" stroke="#000080" stroke-width=".3"/>
<circle cx="41.9" cy="177.4" r=".57" fill="#000080"/>
<circle cx="41.9" cy="177.4" r=".57" fill="none" stroke="#000080" stroke-width=".2"/>
<path d="M101.4 109.4h8.5M101.4 112.2h8.5M161 157.6h6.2v8.5M121.5 194.2h5.7M121.5 197h5.7" fill="none" stroke="#000080" stroke-width=".3"/>
<circle cx="161" cy="157.6" r=".57" fill="#000080"/>
<circle cx="161" cy="157.6" r=".57" fill="none" stroke="#000080" stroke-width=".2"/>
<path d="M29.1 100.6h-1.4v14.5" fill="none" stroke="#000080" stroke-width=".3"/>
<circle cx="27.7" cy="115.1" r=".57" fill="#000080"/>
<circle cx="27.7" cy="115.1" r=".57" fill="none" stroke="#000080" stroke-width=".2"/>
<path d="M135.4 21.5h5.7" fill="none" stroke="#000080" stroke-width=".3"/>
<circle cx="138.3" cy="21.5" r=".57" fill="#000080"/>
<circle cx="138.3" cy="21.5" r=".57" fill="none" stroke="#000080" stroke-width=".2"/>
<path d="M61.7 115.1h-42.5v1.4" fill="none" stroke="#000080" stroke-width=".3"/>
<circle cx="27.7" cy="115.1" r=".57" fill="#000080"/>
<circle cx="27.7" cy="115.1" r=".57" fill="none" stroke="#000080" stroke-width=".2"/>
<circle cx="56" cy="115.1" r=".57" fill="#000080"/>
<circle cx="56" cy="115.1" r=".57" fill="none" stroke="#000080" stroke-width=".2"/>
<path d="M70.2 102.3v7.1h11.4" fill="none" stroke="#000080" stroke-width=".3"/>
<circle cx="70.2" cy="109.4" r=".57" fill="#000080"/>
<circle cx="70.2" cy="109.4" r=".57" fill="none" stroke="#000080" stroke-width=".2"/>
<path d="M70.2 109.4v5.7h-2.8" fill="none" stroke="#000080" stroke-width=".3"/>
<circle cx="70.2" cy="109.4" r=".57" fill="#000080"/>
<circle cx="70.2" cy="109.4" r=".57" fill="none" stroke="#000080" stroke-width=".2"/>
<path d="M138.3 38.5v2.8h-8.5M161 151.9v8.5" fill="none" stroke="#000080" stroke-width=".3"/>
<circle cx="161" cy="157.6" r=".57" fill="#000080"/>
<circle cx="161" cy="157.6" r=".57" fill="none" stroke="#000080" stroke-width=".2"/>
<circle cx="161" cy="154.7" r=".57" fill="#000080"/>
<circle cx="161" cy="154.7" r=".57" fill="none" stroke="#000080" stroke-width=".2"/>
<path d="M158.1 21.5h2.9v17M260.2 61.2v5.9M161 89.5h2.8M161 86.7h2.8M161 95.2h2.8M95.7 134.9h14.2" fill="none" stroke="#000080" stroke-width=".3"/>
<circle cx="260.2" cy="67.1" r=".57" fill="#000080"/>
<circle cx="260.2" cy="67.1" r=".57" fill="none" stroke="#000080" stroke-width=".2"/>
<path d="M260.2 84.1v2.6" fill="none" stroke="#000080" stroke-width=".3"/>
<circle cx="260.2" cy="84.1" r=".57" fill="#000080"/>
<circle cx="260.2" cy="84.1" r=".57" fill="none" stroke="#000080" stroke-width=".2"/>
<path d="M260.2 78.5v5.6h-8.2" fill="none" stroke="#000080" stroke-width=".3"/>
<circle cx="252" cy="84.1" r=".57" fill="#000080"/>
<circle cx="252" cy="84.1" r=".57" fill="none" stroke="#000080" stroke-width=".2"/>
<circle cx="260.2" cy="84.1" r=".57" fill="#000080"/>
<circle cx="260.2" cy="84.1" r=".57" fill="none" stroke="#000080" stroke-width=".2"/>
<path d="M223.3 151.9h45.4v31.2h-45.4z" fill="none" stroke="#000" stroke-width=".3"/>
<g font-size="7.7" fill="#3d85c6">
<text x="36.2" y="22.6">HIKE</text>
<text x="41.9" y="31.2">BUDDY</text>
</g>
<g font-size="3.6" fill="#000080">
<text x="205.7" y="46.5">Digital Compass</text>
<text x="90" y="49.1">Flashlight</text>
<text x="184.2" y="97.5">Voltage Regulator</text>
<text x="14.4" y="128.7">Enable Circuit</text>
<text x="204" y="148.3">Display</text>
<text x="223.6" y="182.6">TDS meter</text>
<text x="13.2" y="203">Boot</text>
</g>
<g font-size="2.5">
<text x="37.7" y="5.3">1</text>
<text x="104.8" y="5.3">2</text>
<text x="172.3" y="5.3">3</text>
<text x="239.5" y="5.3">4</text>
<text x="120.9" y="20.9">1</text>
<text x="132" y="20.9">2</text>
<text x="140.5" y="20.9">2</text>
<text x="157.6" y="20.9">1</text>
<text x="228.3" y="19.8">DRDY</text>
<text x="230.4" y="22.6">SDA</text>
<text x="239.8" y="18.4">1</text>
<text x="239.8" y="21.2">2</text>
<text x="6.9" y="29.1">A</text>
<text x="103.6" y="29.4">2</text>
<text x="103.8" y="26.6">1</text>
<text x="137.7" y="24.9" transform="rotate(-90 137.7 24.9)">1</text>
<text x="230.1" y="28.3">GND</text>
<text x="230.9" y="25.5">SCL</text>
<text x="239.8" y="24">3</text>
<text x="239.8" y="26.9">4</text>
<text x="239.8" y="29.7">5</text>
<text x="270.6" y="29.1">A</text>
<text x="230.3" y="31.1">VCC</text>
<text x="137.7" y="36.2" transform="rotate(-90 137.7 36.2)">2</text>
<text x="194.1" y="71.7">2</text>
<text x="194.3" y="68.8">1</text>
<text x="220.3" y="66.6">3</text>
<text x="225.6" y="68">VIN</text>
<text x="237.3" y="68">VOUT</text>
<text x="237.3" y="70.8">VOUT</text>
<text x="248.6" y="66.6">2</text>
<text x="248.6" y="69.4">4</text>
<text x="22.7" y="77.6">1</text>
<text x="39.6" y="77.6">2</text>
<text x="236.5" y="76.5">Ground</text>
<text x="248.6" y="75.1">1</text>
<text x="7" y="82.3">B</text>
<text x="55.5" y="81.3" transform="rotate(-90 55.5 81.3)">2</text>
<text x="69.6" y="83" transform="rotate(-90 69.6 83)">2</text>
<text x="270.8" y="82.3">B</text>
<text x="112.1" y="86.1">2</text>
<text x="117.6" y="87.5">3V3</text>
<text x="149.4" y="87.5">IO0</text>
<text x="157.6" y="86.1">25</text>
<text x="157.6" y="89">24</text>
<text x="28.7" y="94.4">1</text>
<text x="42.7" y="94.4">3</text>
<text x="110.8" y="91.8">20</text>
<text x="117.6" y="93.2">CLK</text>
<text x="149.4" y="93.2">IO4</text>
<text x="149.4" y="90.4">IO2</text>
<text x="157.6" y="91.8">26</text>
<text x="157.6" y="94.7">29</text>
<text x="28.5" y="100">2</text>
<text x="42.7" y="100">4</text>
<text x="55.5" y="98.2" transform="rotate(-90 55.5 98.2)">1</text>
<text x="69.6" y="99.9" transform="rotate(-90 69.6 99.9)">1</text>
<text x="110.9" y="97.5">19</text>
<text x="117.6" y="98.9">CMD</text>
<text x="148.1" y="98.9">IO12</text>
<text x="148.3" y="101.7">IO13</text>
<text x="149.5" y="96.1">IO5</text>
<text x="157.6" y="97.5">14</text>
<text x="157.6" y="100.3">16</text>
<text x="55.5" y="103.4" transform="rotate(-90 55.5 103.4)">1</text>
<text x="112.2" y="103.2">3</text>
<text x="117.6" y="104.6">EN</text>
<text x="148.1" y="104.6">IO14</text>
<text x="148.2" y="107.4">IO15</text>
<text x="157.6" y="103.2">13</text>
<text x="157.6" y="106">23</text>
<text x="55.5" y="111.1" transform="rotate(-90 55.5 111.1)">2</text>
<text x="110.8" y="108.8">34</text>
<text x="110.9" y="111.7">35</text>
<text x="117.6" y="110.2">RXD0</text>
<text x="117.6" y="113.1">TXD0</text>
<text x="148.1" y="110.2">IO16</text>
<text x="148.2" y="113.1">IO17</text>
<text x="157.6" y="108.8">27</text>
<text x="157.6" y="111.7">28</text>
<text x="60.5" y="114.5">1</text>
<text x="67.9" y="114.5">2</text>
<text x="111.1" y="117.3">21</text>
<text x="117.6" y="118.7">SD0</text>
<text x="148.1" y="118.7">IO19</text>
<text x="148.2" y="115.9">IO18</text>
<text x="157.6" y="114.5">30</text>
<text x="157.6" y="117.3">31</text>
<text x="110.9" y="120.2">22</text>
<text x="110.9" y="123">17</text>
<text x="110.9" y="125.9">18</text>
<text x="117.6" y="121.6">SD1</text>
<text x="117.6" y="124.4">SD2</text>
<text x="148.1" y="124.4">IO22</text>
<text x="148.3" y="121.6">IO21</text>
<text x="157.6" y="120.2">33</text>
<text x="157.6" y="123">36</text>
<text x="157.6" y="125.9">37</text>
<text x="230.7" y="121.6">SDA</text>
<text x="240.1" y="125.9">3</text>
<text x="240.1" y="120.2">4</text>
<text x="112.2" y="131.5">5</text>
<text x="117.6" y="127.3">SD3</text>
<text x="148.2" y="130.1">IO25</text>
<text x="148.3" y="127.3">IO23</text>
<text x="157.6" y="128.7">10</text>
<text x="157.6" y="131.5">11</text>
<text x="230.4" y="130.1">GND</text>
<text x="231.2" y="127.3">SCL</text>
<text x="240.1" y="128.7">2</text>
<text x="7" y="135.4">C</text>
<text x="112.1" y="134.4">4</text>
<text x="117.6" y="132.9">SENSOR VN</text>
<text x="117.6" y="135.8">SENSOR VP</text>
<text x="148.1" y="132.9">IO26</text>
<text x="148.2" y="135.8">IO27</text>
<text x="157.6" y="134.4">12</text>
<text x="157.6" y="137.2">8</text>
<text x="230.6" y="135.8">VCC</text>
<text x="240.1" y="134.4">1</text>
<text x="270.7" y="135.4">C</text>
<text x="110.9" y="140">32</text>
<text x="117.6" y="141.4">NC</text>
<text x="148.1" y="138.6">IO32</text>
<text x="148.3" y="141.4">IO33</text>
<text x="157.6" y="140">9</text>
<text x="157.6" y="142.9">6</text>
<text x="148.1" y="144.3">IO34</text>
<text x="148.2" y="147.1">IO35</text>
<text x="157.6" y="145.7">7</text>
<text x="20.2" y="151.4">1</text>
<text x="37" y="151.4">2</text>
<text x="147.8" y="152.8">GND</text>
<text x="147.8" y="155.6">GND</text>
<text x="157.6" y="151.4">1</text>
<text x="157.6" y="154.2">15</text>
<text x="41.3" y="158.2" transform="rotate(-90 41.3 158.2)">1</text>
<text x="147.8" y="158.5">GND</text>
<text x="147.8" y="161.3">GND</text>
<text x="157.6" y="157">38</text>
<text x="157.6" y="159.9">39</text>
<text x="232.9" y="167">GND</text>
<text x="233.2" y="169.8">VCC</text>
<text x="233.2" y="172.6">OUT</text>
<text x="41.3" y="175.2" transform="rotate(-90 41.3 175.2)">2</text>
<text x="45.8" y="176.9">2</text>
<text x="53.5" y="176.9">1</text>
<text x="6.9" y="188.6">D</text>
<text x="42.1" y="188.2">4</text>
<text x="56.3" y="188.2">2</text>
<text x="92.5" y="191.3">1</text>
<text x="103.7" y="191.3">3</text>
<text x="118.2" y="190.8">4</text>
<text x="170.9" y="188.2">Title</text>
<text x="270.7" y="188.6">D</text>
<text x="42.2" y="193.9">3</text>
<text x="56.3" y="193.9">1</text>
<text x="92.3" y="197">2</text>
<text x="103.7" y="197">4</text>
<text x="118.2" y="196.5">2</text>
<text x="118.2" y="193.6">3</text>
<text x="153.2" y="195.3">1</text>
<text x="164.3" y="195.3">3</text>
<text x="170.9" y="196.7">Size</text>
<text x="185" y="196.7">Number</text>
<text x="241.8" y="196.7">Revision</text>
<text x="118.2" y="199.3">1</text>
<text x="153" y="201">2</text>
<text x="164.3" y="201">4</text>
<text x="172.3" y="201">A</text>
<text x="170.9" y="205.2">Date:</text>
<text x="170.9" y="208.1">File:</text>
<text x="183.6" y="205.2">5/18/2024</text>
<text x="183.7" y="208.1">C:\Users\..\Hike_Buddy.SchDoc</text>
<text x="227.6" y="205.2">Sheet</text>
<text x="227.6" y="208.1">Drawn By:</text>
<text x="235.2" y="205.2">of</text>
<text x="37.7" y="212.3">1</text>
<text x="104.8" y="212.3">2</text>
<text x="172.3" y="212.3">3</text>
<text x="239.5" y="212.3">4</text>
</g>
<g font-size="2.5" fill="#800000">
<text x="207.1" y="9.6">3V3</text>
<text x="96.1" y="15.2">7.4V</text>
<text x="113.1" y="15.2">7.4V</text>
<text x="248.8" y="21.2">IO21</text>
<text x="248.8" y="24">IO22</text>
<text x="129.8" y="40.8">IO4</text>
<text x="187.2" y="57.8">7V4</text>
<text x="204.2" y="57.8">7V4</text>
<text x="258.1" y="57.8">3V3</text>
<text x="17.1" y="69.1">3V3</text>
<text x="102.2" y="77.6">3V3</text>
<text x="163.8" y="86.1">IO0</text>
<text x="163.8" y="89">IO2</text>
<text x="163.8" y="91.8">IO4</text>
<text x="163.8" y="94.7">IO5</text>
<text x="101.4" y="103.2">EN</text>
<text x="81.6" y="108.8">EN</text>
<text x="101.4" y="111.7">TXD0</text>
<text x="101.4" y="108.8">RXD0</text>
<text x="213" y="109.4">3V3</text>
<text x="163.8" y="123">IO22</text>
<text x="163.8" y="120.2">IO21</text>
<text x="246.6" y="125.9">IO22</text>
<text x="246.6" y="120.2">IO21</text>
<text x="95.7" y="134.4">SENSOR VP</text>
<text x="14.5" y="140">3V3</text>
<text x="81.6" y="151.4">IO0</text>
<text x="249.6" y="157">3V3</text>
<text x="246" y="171.2">SENSOR VP</text>
<text x="164.5" y="174">GND</text>
<text x="139" y="188.5">3V3</text>
<text x="87.2" y="197">IO5</text>
<text x="127.2" y="193.6">TXD0</text>
<text x="127.2" y="196.5">RXD0</text>
<text x="142.2" y="201">IO2</text>
</g>
<g font-size="2.5" fill="#000080">
<text x="223.4" y="15.5">M</text>
<text x="124.1" y="18.9">S3</text>
<text x="143.6" y="26.9">LED</text>
<text x="106.8" y="35.4">J2</text>
<text x="141.1" y="32.3">D</text>
<text x="223.4" y="35.4">Compass(GY-271)</text>
<text x="197.2" y="65.7">J1</text>
<text x="223.6" y="63.8">u2</text>
<text x="28.8" y="74.8">10K</text>
<text x="209.4" y="73.7">10uF</text>
<text x="261.3" y="77.9">22uF</text>
<text x="25.7" y="82.9">R1</text>
<text x="67.8" y="78.5">10K**</text>
<text x="115.6" y="83.3">ESP32</text>
<text x="223.6" y="80.8">(Regulator)AMS1117-3.3</text>
<text x="50.4" y="88.7">500</text>
<text x="58.5" y="88.4">R3</text>
<text x="72.6" y="90.1">R2</text>
<text x="31.7" y="104.3">S1</text>
<text x="59.1" y="106.8">C1</text>
<text x="47.5" y="108.8">1nF</text>
<text x="62.6" y="111.4">C2</text>
<text x="223.6" y="117.3">D1</text>
<text x="62.6" y="120.4">1nF</text>
<text x="23.2" y="149">R5</text>
<text x="23.2" y="156.6">10K</text>
<text x="44.3" y="162.4">R4</text>
<text x="44.3" y="165.3">500</text>
<text x="115.6" y="165.5">ESP32</text>
<text x="231.9" y="162.7">TDS</text>
<text x="48.7" y="173.8">C3</text>
<text x="48.7" y="182.8">1nF</text>
<text x="95.5" y="190.5">b2</text>
<text x="109.9" y="187.7">usb</text>
<text x="180.8" y="188.2">Hike Buddy schem_1</text>
<text x="156.1" y="194.5">b1</text>
<text x="45.3" y="198.2">S2</text>
<text x="95.5" y="200.7">Button_1</text>
<text x="156.1" y="204.7">Button</text>
</g>
<g font-size="2.5" fill="#00f">
<text x="207.1" y="71.4" transform="rotate(90 207.1 71.4)">+</text>
<text x="260.7" y="71.4" transform="rotate(90 260.7 71.4)">+</text>
</g>
</svg>
